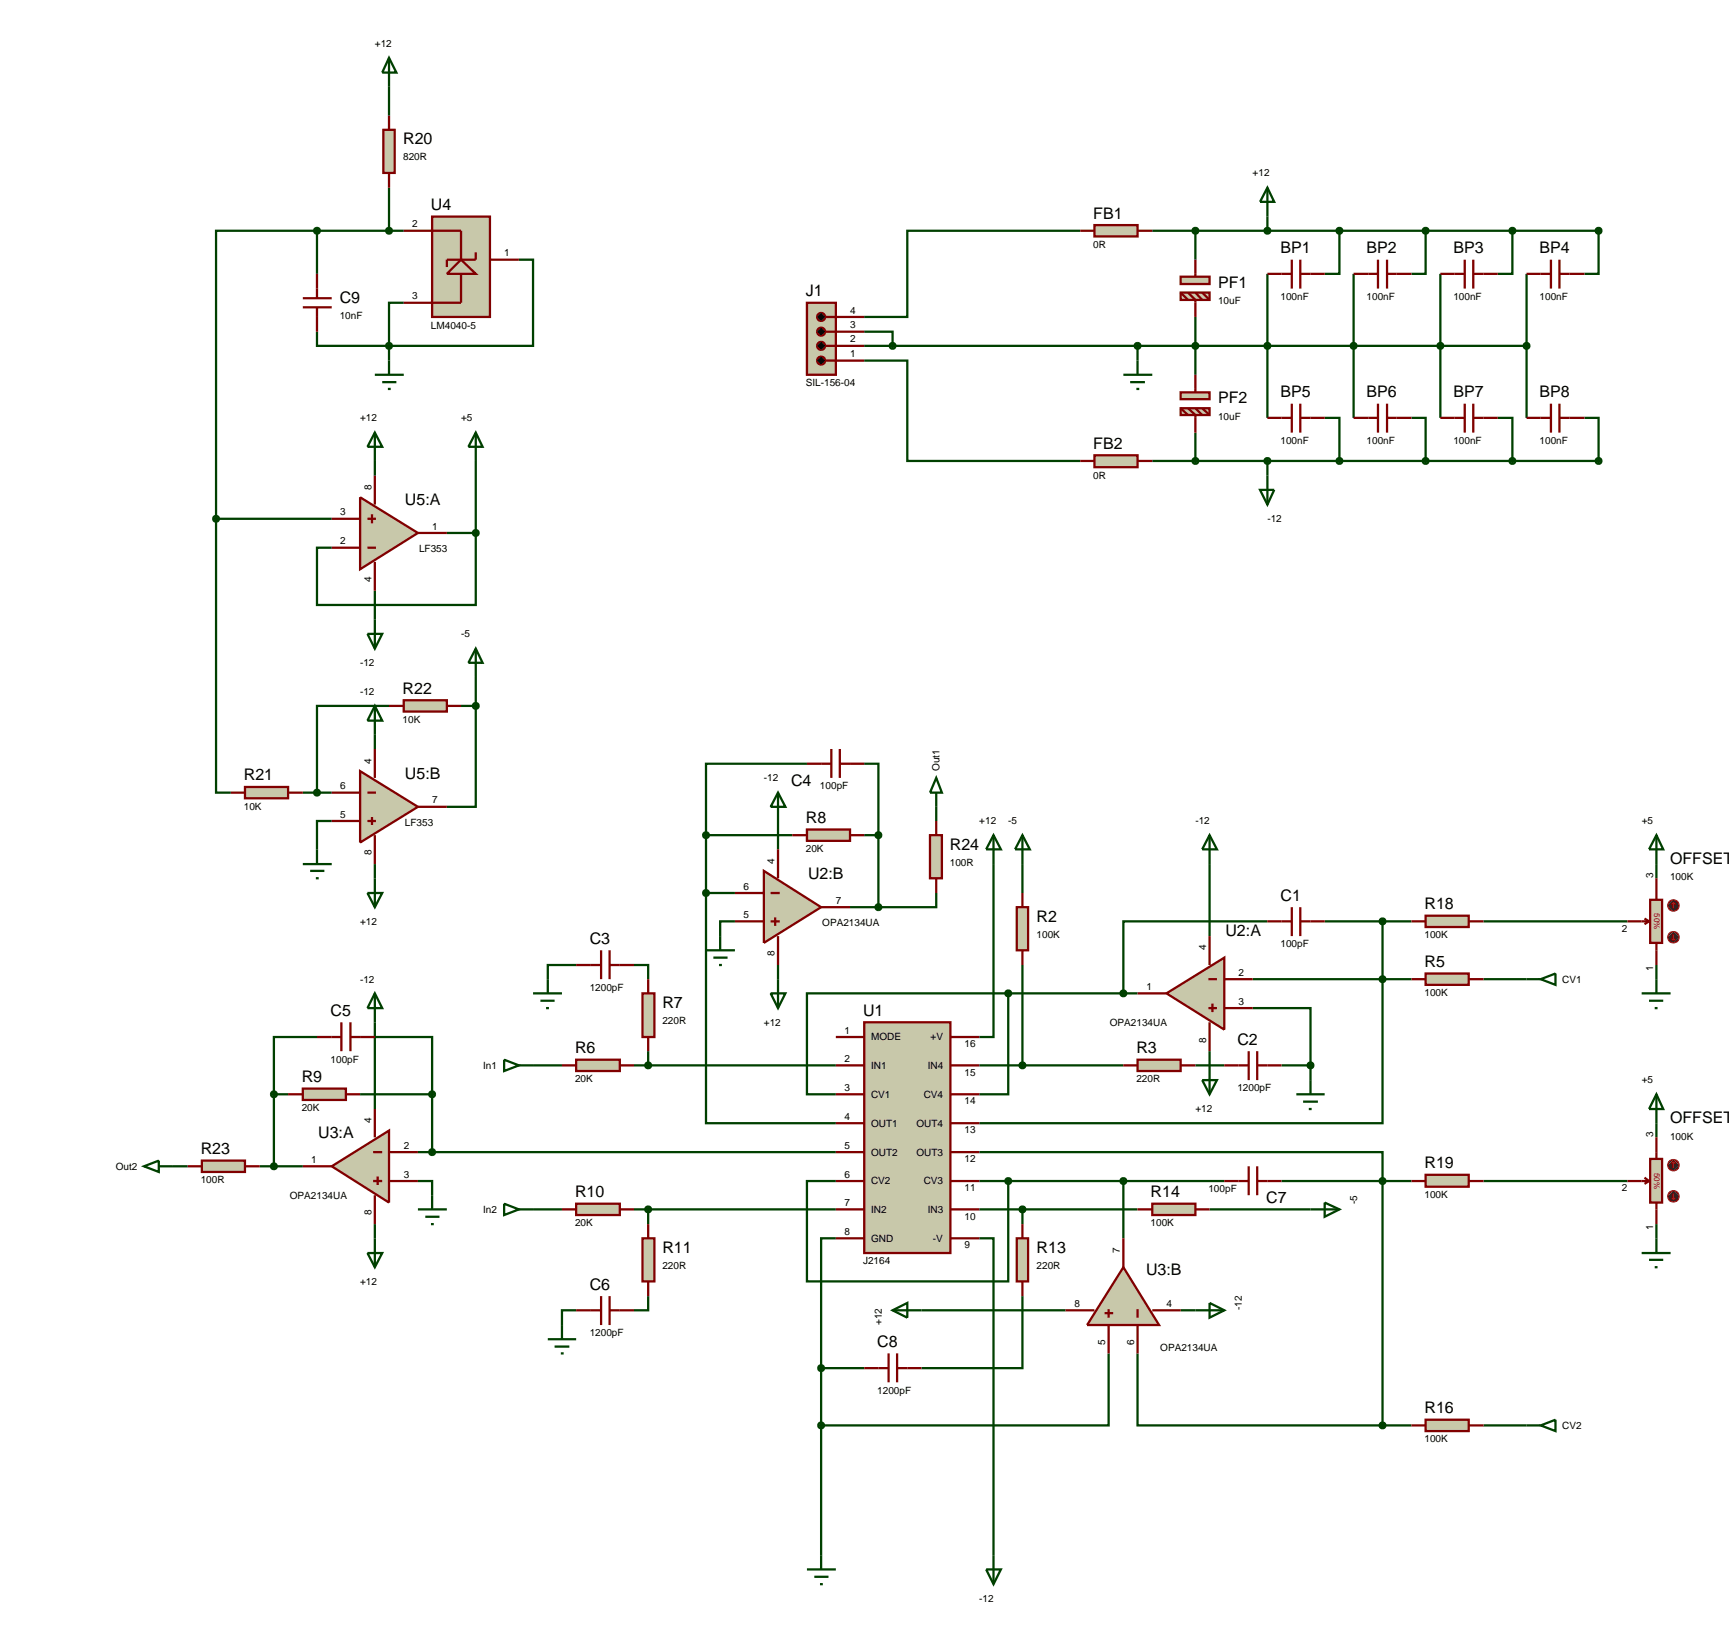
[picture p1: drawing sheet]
<svg xmlns="http://www.w3.org/2000/svg" width="305mm" height="290mm" viewBox="0 0 305 290" stroke-linecap="round" stroke-linejoin="round" font-family="sans-serif">
<g fill="none" stroke="#004000" stroke-width=".4">
<path d="M68.6 15.3v5.1M68.6 33.1v7.6M223.5 38.2v2.5M55.9 58.5v2.5h12.7M55.9 40.7h-17.8v50.8M55.9 40.7h15.3M55.9 40.7v7.6M71.2 53.4h-2.6v7.6M91.5 45.8h2.5v15.2h-25.4M152.4 58.5h5v2.5M190.5 40.7h-30.5v15.2h-7.6M203.2 40.7h78.7v7.6h-2.5"/>
<path d="M210.8 40.7v5.1M210.8 55.9v10.2M223.5 48.3v25.4M236.2 40.7v7.6h-2.6M238.7 48.3v25.4M251.4 40.7v7.6h-2.5M254 48.3v25.4M266.7 40.7v7.6h-2.6M269.2 48.3v25.4M68.6 61v2.6M152.4 63.6h7.6v17.7h30.5M152.4 61h116.8"/>
<path d="M200.6 61v2.6M210.8 76.3v5M233.6 73.7h2.6v7.6M248.9 73.7h2.5v7.6M264.1 73.7h2.6v7.6M279.4 73.7h2.5v7.6h-78.7M38.1 91.5v48.3h2.6M38.1 91.5h20.4M66.1 81.3v2.6M78.8 94h5.1M83.9 94v12.7h-28v-10.1h2.6M83.9 81.3v12.7"/>
<path d="M223.5 81.3v2.6M66.1 104.2v5.1M83.9 119.4v5.1M53.4 139.8h5.1M66.1 129.6v2.5M68.6 124.5h-12.7v15.3M81.3 124.5h2.6M83.9 124.5v17.8h-5.1M142.3 134.7h-17.8v12.6M152.4 134.7h2.5v12.6M58.5 144.8h-2.6v5M66.1 152.4v2.5"/>
<path d="M124.5 157.5v40.6h22.9M124.5 147.3h15.2M124.5 157.5h5.1M124.5 147.3v10.2M137.2 144.8v5M149.9 160h5M152.4 147.3h2.5M154.9 147.3v12.7M165.1 157.5v2.5h-10.2M165.1 142.3v2.5M175.2 152.4v30.5h-2.5M180.3 152.4v5.1"/>
<path d="M213.3 152.4v12.7M292.1 152.4v2.5M101.6 170.2h-5v2.5M111.8 170.2h2.5v2.5M129.6 162.5h-2.6v2.6M137.2 170.2v2.5M177.8 175.2h-35.5v17.8h5.1M177.8 175.2v17.8h-5.1M177.8 175.2h22.8M180.3 170.2v17.7M220.9 177.8h10.2v10.1M220.9 172.7h28"/>
<path d="M223.5 162.5h-25.4v12.7M233.6 162.5h15.3M243.8 162.5v35.6h-71.1M261.6 172.7h7.6M261.6 162.5h25.4M292.1 170.2v2.5M48.3 193h2.5M48.3 193v12.7M55.9 182.9h-7.6v10.1M63.5 193h12.7M66.1 182.9h10.1v10.1M66.1 180.3v15.3"/>
<path d="M76.2 193v10.2M94 187.9h5.1M111.8 187.9h35.6M114.3 185.4v2.5M172.7 187.9h25.4M210.8 187.9h5.1M213.3 185.4v2.5M226 187.9h5.1M231.1 187.9v2.6M292.1 198.1v2.5M30.5 205.7h2.6M45.8 205.7h7.6"/>
<path d="M66.1 215.9v2.5M73.7 208.3h2.5v2.5M73.7 203.2h73.7M94 213.3h5.1M111.8 213.3h35.6M114.3 213.3v2.6M147.4 218.4h-2.6v22.9M147.4 208.3h-5.1v17.7h35.5v-17.7M172.7 218.4h2.5v55.9M172.7 203.2h71.1v48.2M172.7 213.3h27.9M172.7 208.3h43.2"/>
<path d="M180.3 213.3v2.6M198.1 208.3v10.1M213.3 213.3h17.8M226 208.3h22.9M261.6 208.3h25.4M292.1 215.9v2.5M101.6 231.1h-2.5v2.6M114.3 228.6v2.5h-2.5M162.5 231.1h25.4M180.3 228.6v12.7h-17.8M195.5 238.7v12.7h-50.7M200.6 238.7v12.7h43.2"/>
<path d="M208.2 231.1h2.6M144.8 241.3v33M144.8 241.3h7.6M243.8 251.4h5.1M261.6 251.4h7.6"/>
</g>
<path d="M152.4 180.3h15.2v40.7h-15.2z" fill="#c8c8aa" stroke="#800000" stroke-width=".4"/>
<g fill="none" stroke="#800000" stroke-width=".4">
<path d="M147.4 182.9h5M147.4 187.9h5M147.4 193h5M147.4 198.1h5M167.6 182.9h5.1M167.6 187.9h5.1M167.6 193h5.1M167.6 198.1h5.1M147.4 203.2h5M147.4 208.3h5M147.4 213.3h5M147.4 218.4h5"/>
<path d="M167.6 203.2h5.1M167.6 208.3h5.1M167.6 213.3h5.1M167.6 218.4h5.1"/>
</g>
<path d="M175.2 147.3l1.3 2.5h-2.6zM175.2 147.3v5.1M142.3 276.8h5.1M143.6 278.1h2.5M144.6 279.4h.5M144.8 274.3v2.5M173.9 276.8h2.6l-1.3 2.6zM175.2 274.3v5.1" fill="none" stroke="#004000" stroke-width=".4"/>
<path d="M205.7 175.2l10.2-6.3v12.7z" fill="#c8c8aa" stroke="#800000" stroke-width=".4"/>
<path d="M227.8 160v5.1M229.3 160v5.1M200.6 175.2h5.1M213.1 172.7h1.5M213.1 177.8h1.5M213.3 165.1v5.1M213.8 177v1.5M215.9 172.7h5M215.9 177.8h5M223.5 162.5h4.3M229.3 162.5h4.3M213.3 180.3v5.1" fill="none" stroke="#800000" stroke-width=".4"/>
<path d="M228.6 193h5M229.8 194.3h2.6M230.8 195.6h.5M231.1 190.5v2.5" fill="none" stroke="#004000" stroke-width=".4"/>
<path d="M243.4 172.4l.4-.2-.5 .5zM243.8 172.2l.4 .2 .1 .3zM243.8 173.2l.5-.5-.1 .3zM243.3 172.7l.5 .5-.3-.1z" fill="#004000" stroke="#004000" stroke-width=".4"/>
<path d="M243.3 172.7l.5-.5 .5 .5-.5 .5z" fill="#004000"/>
<path d="M179.3 160h2v7.6h-2z" fill="#c8c8aa" stroke="#800000" stroke-width=".4"/>
<path d="M180.3 157.5v2.5M180.3 167.6v2.6" fill="none" stroke="#800000" stroke-width=".4"/>
<path d="M200.6 186.9h7.6v2h-7.6z" fill="#c8c8aa" stroke="#800000" stroke-width=".4"/>
<path d="M198.1 187.9h2.5M208.2 187.9h2.6M215.9 187.9h4.3M220.2 185.4v5.1M221.7 187.9h4.3M221.7 185.4v5.1" fill="none" stroke="#800000" stroke-width=".4"/>
<path d="M230.8 187.5l.3-.1-.5 .5zM231.1 187.4l.4 .2 .1 .3zM231.1 188.4l.5-.5-.2 .4zM230.6 187.9l.5 .5-.3-.1z" fill="#004000" stroke="#004000" stroke-width=".4"/>
<path d="M231.1 187.4l.5 .5-.5 .5-.5-.5z" fill="#004000"/>
<path d="M180 187.5l.3-.1-.5 .5zM180.3 187.4l.4 .2 .1 .3zM180.3 188.4l.5-.5-.2 .4zM179.8 187.9l.5 .5-.3-.1z" fill="#004000" stroke="#004000" stroke-width=".4"/>
<path d="M179.8 187.9l.5-.5 .5 .5-.5 .5z" fill="#004000"/>
<path d="M180.3 147.3l1.3 2.5h-2.6zM180.3 147.3v5.1" fill="none" stroke="#004000" stroke-width=".4"/>
<path d="M243.5 162.1l.3-.1-.5 .5zM243.8 162l.4 .2 .1 .3zM243.8 163l.5-.5-.2 .4zM243.3 162.5l.5 .5-.3-.1z" fill="#004000" stroke="#004000" stroke-width=".4"/>
<path d="M243.8 162l.5 .5-.5 .5-.5-.5z" fill="#004000"/>
<path d="M251.4 171.7h7.6v2h-7.6z" fill="#c8c8aa" stroke="#800000" stroke-width=".4"/>
<path d="M248.9 172.7h2.5M259 172.7h2.6" fill="none" stroke="#800000" stroke-width=".4"/>
<path d="M269.2 172.7h2.5M271.7 172.7l2.6-1v2z" fill="none" stroke="#004000" stroke-width=".4"/>
<path d="M101.6 186.9h7.7v2h-7.7z" fill="#c8c8aa" stroke="#800000" stroke-width=".4"/>
<path d="M99.1 187.9h2.5M109.3 187.9h2.5" fill="none" stroke="#800000" stroke-width=".4"/>
<path d="M113.3 175.2h2.1v7.7h-2.1z" fill="#c8c8aa" stroke="#800000" stroke-width=".4"/>
<path d="M101.6 170.2h4.4M106 167.6v5.1M107.5 167.6v5.1M107.5 170.2h4.3M114.3 172.7v2.5M114.3 182.9v2.5" fill="none" stroke="#800000" stroke-width=".4"/>
<path d="M94 175.2h5.1M95.3 176.5h2.5M96.3 177.8h.5M96.6 172.7v2.5M88.9 186.9l2.6 1-2.6 1zM91.5 187.9h2.5" fill="none" stroke="#004000" stroke-width=".4"/>
<path d="M134.7 153.6l10.1 6.4-10.1 6.3z" fill="#c8c8aa" stroke="#800000" stroke-width=".4"/>
<path d="M129.6 157.5h5.1M135.9 157.5h1.6M137.2 149.8v5.1M144.8 160h5.1M129.6 162.5h5.1M135.9 162.5h1.6M136.7 161.8v1.5M137.2 165.1v5.1" fill="none" stroke="#800000" stroke-width=".4"/>
<path d="M124.5 167.6h5.1M125.8 168.9h2.5M126.8 170.2h.5M127 165.1v2.5" fill="none" stroke="#004000" stroke-width=".4"/>
<path d="M142.3 146.3h7.6v2h-7.6z" fill="#c8c8aa" stroke="#800000" stroke-width=".4"/>
<path d="M142.3 134.7h4.3M146.6 132.1v5.1M148.1 132.1v5.1M148.1 134.7h4.3M139.7 147.3h2.6M149.9 147.3h2.5" fill="none" stroke="#800000" stroke-width=".4"/>
<path d="M154.5 147l.4-.2-.5 .5zM154.9 146.8l.3 .1 .2 .4zM155.4 147.3l-.1 .3-.4 .2zM154.4 147.3l.5 .5-.3-.1z" fill="#004000" stroke="#004000" stroke-width=".4"/>
<path d="M154.4 147.3l.5-.5 .5 .5-.5 .5z" fill="#004000"/>
<path d="M137.2 139.8l1.3 2.5h-2.6zM137.2 139.8v5M135.9 175.2h2.6l-1.3 2.6zM137.2 172.7v5.1" fill="none" stroke="#004000" stroke-width=".4"/>
<path d="M124.1 157.2l.4-.2-.5 .5zM124.5 157l.3 .1 .2 .4zM125 157.5l-.1 .3-.4 .2zM124 157.5l.5 .5-.4-.2z" fill="#004000" stroke="#004000" stroke-width=".4"/>
<path d="M124 157.5l.5-.5 .5 .5-.5 .5z" fill="#004000"/>
<path d="M124.2 146.9l.3-.1-.5 .5zM124.5 146.8l.3 .1 .2 .4zM124.5 147.8l.5-.5-.2 .4zM124 147.3l.5 .5-.4-.2z" fill="#004000" stroke="#004000" stroke-width=".4"/>
<path d="M124 147.3l.5-.5 .5 .5-.5 .5z" fill="#004000"/>
<path d="M165.1 137.2l1 2.6h-2.1zM165.1 139.8v2.5M213.3 147.3l1.3 2.5h-2.6zM213.3 147.3v5.1M212 190.5h2.6l-1.3 2.5zM213.3 187.9v5.1" fill="none" stroke="#004000" stroke-width=".4"/>
<path d="M114 187.5l.3-.1-.5 .5zM114.3 187.4l.4 .2 .1 .3zM114.8 187.9l-.2 .4-.3 .1zM113.8 187.9l.5 .5-.3-.1z" fill="#004000" stroke="#004000" stroke-width=".4"/>
<path d="M114.3 187.4l.5 .5-.5 .5-.5-.5z" fill="#004000"/>
<path d="M58.5 205.7l10.1-6.3v12.7z" fill="#c8c8aa" stroke="#800000" stroke-width=".4"/>
<path d="M66.1 195.6v5M53.4 205.7h5.1M65.8 203.2h1.6M65.8 208.3h1.6M66.1 210.8v5.1M66.6 207.5v1.5M68.6 203.2h5.1M68.6 208.3h5.1" fill="none" stroke="#800000" stroke-width=".4"/>
<path d="M73.7 213.3h5.1M75 214.6h2.5M76 215.9h.5M76.2 210.8v2.5" fill="none" stroke="#004000" stroke-width=".4"/>
<path d="M53.4 192h7.6v2h-7.6z" fill="#c8c8aa" stroke="#800000" stroke-width=".4"/>
<path d="M50.8 193h2.6M61 193h2.5" fill="none" stroke="#800000" stroke-width=".4"/>
<path d="M75.9 202.8l.3-.1-.5 .5zM76.2 202.7l.4 .2 .1 .3zM76.2 203.7l.5-.5-.2 .4zM75.7 203.2l.5 .5-.3-.1z" fill="#004000" stroke="#004000" stroke-width=".4"/>
<path d="M76.2 202.7l.5 .5-.5 .5-.5-.5z" fill="#004000"/>
<path d="M55.9 182.9h4.3M60.2 180.3v5.1M61.8 180.3v5.1M61.8 182.9h4.3" fill="none" stroke="#800000" stroke-width=".4"/>
<path d="M75.8 192.7l.4-.2-.5 .5zM76.2 192.5l.4 .2 .1 .3zM76.7 193l-.1 .3-.4 .2zM75.7 193l.5 .5-.4-.2z" fill="#004000" stroke="#004000" stroke-width=".4"/>
<path d="M75.7 193l.5-.5 .5 .5-.5 .5z" fill="#004000"/>
<path d="M47.9 192.7l.4-.2-.5 .5zM48.3 192.5l.3 .1 .2 .4zM48.8 193l-.2 .4-.3 .1zM47.8 193l.5 .5-.4-.2z" fill="#004000" stroke="#004000" stroke-width=".4"/>
<path d="M47.8 193l.5-.5 .5 .5-.5 .5z" fill="#004000"/>
<path d="M66.1 175.2l1.3 2.6h-2.6zM66.1 175.2v5.1M25.4 205.7l2.6-1v2zM28 205.7h2.5M66.1 218.4v5.1M64.8 221h2.6l-1.3 2.5z" fill="none" stroke="#004000" stroke-width=".4"/>
<path d="M101.6 212.3h7.7v2h-7.7z" fill="#c8c8aa" stroke="#800000" stroke-width=".4"/>
<path d="M99.1 213.3h2.5M109.3 213.3h2.5" fill="none" stroke="#800000" stroke-width=".4"/>
<path d="M113.3 218.4h2.1v7.6h-2.1z" fill="#c8c8aa" stroke="#800000" stroke-width=".4"/>
<path d="M114.3 215.9v2.5M114.3 226v2.6" fill="none" stroke="#800000" stroke-width=".4"/>
<path d="M114 212.9l.3-.1-.5 .5zM114.3 212.8l.4 .2 .1 .3zM114.8 213.3l-.2 .4-.3 .1zM113.8 213.3l.5 .5-.3-.1z" fill="#004000" stroke="#004000" stroke-width=".4"/>
<path d="M114.3 212.8l.5 .5-.5 .5-.5-.5z" fill="#004000"/>
<path d="M101.6 231.1h4.4M106 228.6v5.1M107.5 228.6v5.1M107.5 231.1h4.3" fill="none" stroke="#800000" stroke-width=".4"/>
<path d="M88.9 212.3l2.6 1-2.6 1zM91.5 213.3h2.5M96.6 236.2h5M97.8 237.5h2.6M98.9 238.7h.5M99.1 233.7v2.5" fill="none" stroke="#004000" stroke-width=".4"/>
<path d="M198.1 223.5l6.3 10.2h-12.7z" fill="#c8c8aa" stroke="#800000" stroke-width=".4"/>
<path d="M198.1 218.4v5.1M215.9 208.3h4.3M220.2 205.7v5.1M221.7 205.7v5.1M221.7 208.3h4.3M187.9 231.1h5.1M194.8 231.6h1.5M195.5 230.9v1.5M195.5 233.7v5M200.6 230.9v1.5M200.6 233.7v5M203.2 231.1h5" fill="none" stroke="#800000" stroke-width=".4"/>
<path d="M243.4 208l.4-.2-.5 .5zM243.8 207.8l.4 .2 .1 .3zM244.3 208.3l-.1 .3-.4 .2zM243.3 208.3l.5 .5-.4-.2z" fill="#004000" stroke="#004000" stroke-width=".4"/>
<path d="M243.3 208.3l.5-.5 .5 .5-.5 .5z" fill="#004000"/>
<path d="M144.5 251l.3-.1-.5 .5zM144.8 250.9l.4 .2 .1 .3zM145.3 251.4l-.2 .4-.3 .1zM144.3 251.4l.5 .5-.3-.1z" fill="#004000" stroke="#004000" stroke-width=".4"/>
<path d="M144.3 251.4l.5-.5 .5 .5-.5 .5z" fill="#004000"/>
<path d="M157.4 231.1l2.6-1.3v2.6zM157.4 231.1h5.1M210.8 231.1h5.1M213.3 229.8l2.6 1.3-2.6 1.3z" fill="none" stroke="#004000" stroke-width=".4"/>
<path d="M156.7 238.7v5.1M158.2 238.7v5.1M152.4 241.3h4.3M158.2 241.3h4.3" fill="none" stroke="#800000" stroke-width=".4"/>
<path d="M144.4 241l.4-.2-.5 .5zM144.8 240.8l.4 .2 .1 .3zM145.3 241.3l-.2 .4-.3 .1zM144.3 241.3l.5 .5-.3-.1z" fill="#004000" stroke="#004000" stroke-width=".4"/>
<path d="M144.3 241.3l.5-.5 .5 .5-.5 .5z" fill="#004000"/>
<path d="M179.3 218.4h2v7.6h-2z" fill="#c8c8aa" stroke="#800000" stroke-width=".4"/>
<path d="M180.3 215.9v2.5M180.3 226v2.6" fill="none" stroke="#800000" stroke-width=".4"/>
<path d="M203.2 212.3h7.6v2h-7.6z" fill="#c8c8aa" stroke="#800000" stroke-width=".4"/>
<path d="M200.6 213.3h2.6M210.8 213.3h2.5" fill="none" stroke="#800000" stroke-width=".4"/>
<path d="M180 212.9l.3-.1-.5 .5zM180.3 212.8l.4 .2 .1 .3zM180.3 213.8l.5-.5-.1 .3zM179.8 213.3l.5 .5-.3-.1z" fill="#004000" stroke="#004000" stroke-width=".4"/>
<path d="M179.8 213.3l.5-.5 .5 .5-.5 .5z" fill="#004000"/>
<path d="M231.1 213.3h5.1M233.6 212.1l2.6 1.2-2.6 1.3z" fill="none" stroke="#004000" stroke-width=".4"/>
<path d="M251.4 250.4h7.6v2h-7.6z" fill="#c8c8aa" stroke="#800000" stroke-width=".4"/>
<path d="M248.9 251.4h2.5M259 251.4h2.6" fill="none" stroke="#800000" stroke-width=".4"/>
<path d="M243.5 251l.3-.1-.5 .5zM243.8 250.9l.4 .2 .1 .3zM243.8 251.9l.5-.5-.2 .4zM243.3 251.4l.5 .5-.3-.1z" fill="#004000" stroke="#004000" stroke-width=".4"/>
<path d="M243.8 250.9l.5 .5-.5 .5-.5-.5z" fill="#004000"/>
<path d="M269.2 251.4h2.5M271.7 251.4l2.6-1v2z" fill="none" stroke="#004000" stroke-width=".4"/>
<path d="M291 158.7h2.1v7.6h-2.1z" fill="#c8c8aa" stroke="#800000" stroke-width=".4"/>
<path d="M292.1 154.9v3.8M287 162.5h3.8M290 162l.8 .5M290.8 162.5l-.8 .5M292.1 166.3v3.9" fill="none" stroke="#800000" stroke-width=".4"/>
<path d="M294.4 159l.7-.3-1 1zM295.1 158.7a.94 .94 0 0 1 1 1zM295.1 160.7l1-1a.94 .94 0 0 1-1 1zM294.1 159.7l1 1a.94 .94 0 0 1-1-1z" fill="#400000" stroke="#f00" stroke-width=".2"/>
<path d="M294.1 159.7l1-1 1 1-1 1z" fill="#400000"/>
<path d="M295.1 159.2l.3 .3M295.1 159.2l-.3 .3M295.1 159.2v1" fill="none" stroke="#f00" stroke-width=".2"/>
<path d="M294.4 164.6l.7-.3-1 1zM295.1 164.3a.94 .94 0 0 1 1 1zM295.1 166.3l1-1a.94 .94 0 0 1-1 1zM294.1 165.3l1 1a.94 .94 0 0 1-1-1z" fill="#400000" stroke="#f00" stroke-width=".2"/>
<path d="M294.1 165.3l1-1 1 1-1 1z" fill="#400000"/>
<path d="M294.8 165.6l.3 .2M295.1 164.8v1M295.4 165.6l-.3 .2" fill="none" stroke="#f00" stroke-width=".2"/>
<path d="M251.4 161.5h7.6v2h-7.6z" fill="#c8c8aa" stroke="#800000" stroke-width=".4"/>
<path d="M248.9 162.5h2.5M259 162.5h2.6" fill="none" stroke="#800000" stroke-width=".4"/>
<path d="M292.1 147.3l1.2 2.5h-2.5zM292.1 147.3v5.1M289.5 175.2h5.1M290.8 176.5h2.5M291.8 177.8h.5M292.1 172.7v2.5" fill="none" stroke="#004000" stroke-width=".4"/>
<path d="M251.4 207.2h7.6v2.1h-7.6z" fill="#c8c8aa" stroke="#800000" stroke-width=".4"/>
<path d="M248.9 208.3h2.5M259 208.3h2.6" fill="none" stroke="#800000" stroke-width=".4"/>
<path d="M291 204.4h2.1v7.7h-2.1z" fill="#c8c8aa" stroke="#800000" stroke-width=".4"/>
<path d="M287 208.3h3.8M290 207.7l.8 .6M290.8 208.3l-.8 .5M292.1 200.6v3.8M292.1 212.1v3.8" fill="none" stroke="#800000" stroke-width=".4"/>
<path d="M294.4 204.8l.7-.3-1 1zM295.1 204.5a.94 .94 0 0 1 1 1zM296.1 205.5a.94 .94 0 0 1-1 1zM294.1 205.5l1 1a.94 .94 0 0 1-1-1z" fill="#400000" stroke="#f00" stroke-width=".2"/>
<path d="M294.1 205.5l1-1 1 1-1 1z" fill="#400000"/>
<path d="M295.1 204.9l.3 .3M295.1 204.9l-.3 .3M295.1 204.9v1.1" fill="none" stroke="#f00" stroke-width=".2"/>
<path d="M294.4 210.3l.7-.3-1 1zM295.1 210a.94 .94 0 0 1 1 1zM295.1 212l1-1a.94 .94 0 0 1-1 1zM294.1 211l1 1a.94 .94 0 0 1-1-1z" fill="#400000" stroke="#f00" stroke-width=".2"/>
<path d="M294.1 211l1-1 1 1-1 1z" fill="#400000"/>
<path d="M294.8 211.3l.3 .3M295.1 210.5v1.1M295.4 211.3l-.3 .3" fill="none" stroke="#f00" stroke-width=".2"/>
<g fill="none" stroke="#004000" stroke-width=".4">
<path d="M223.5 33.1l1.2 2.5h-2.5zM223.5 33.1v5.1M198.1 66.1h5.1M199.3 67.4h2.6M200.4 68.6h.5M200.6 63.6v2.5M222.2 86.4h2.5l-1.2 2.6zM223.5 83.9v5.1M292.1 193l1.2 2.6h-2.5zM292.1 193v5.1M292.1 218.4v2.6M289.5 221h5.1"/>
<path d="M290.8 222.2h2.5M291.8 223.5h.5"/>
</g>
<path d="M193 39.7h7.6v2h-7.6z" fill="#c8c8aa" stroke="#800000" stroke-width=".4"/>
<path d="M190.5 40.7h2.5M200.6 40.7h2.6" fill="none" stroke="#800000" stroke-width=".4"/>
<path d="M193 80.3h7.6v2.1h-7.6z" fill="#c8c8aa" stroke="#800000" stroke-width=".4"/>
<path d="M190.5 81.3h2.5M200.6 81.3h2.6" fill="none" stroke="#800000" stroke-width=".4"/>
<path d="M142.3 53.4h5.1v12.7h-5.1z" fill="#c8c8aa" stroke="#800000" stroke-width=".4"/>
<path d="M145.6 58.5h6.8M145.6 55.9h6.8M145.6 63.6h6.8M145.6 61h6.8" fill="none" stroke="#800000" stroke-width=".4"/>
<g fill="#000" stroke="#800000" stroke-width=".4">
<path d="M144.3 58l.5-.2-.7 .7zM144.8 57.8a.68 .68 0 0 1 .7 .7zM145.5 58.5a.68 .68 0 0 1-.7 .7zM144.1 58.5l.7 .7a.68 .68 0 0 1-.7-.7z"/>
<path d="M144.3 55.4l.5-.2-.7 .7zM144.8 55.2a.68 .68 0 0 1 .7 .7zM145.5 55.9a.68 .68 0 0 1-.7 .7zM144.1 55.9l.7 .7a.68 .68 0 0 1-.7-.7z"/>
<path d="M144.3 60.5l.5-.2-.7 .7zM144.8 60.3a.68 .68 0 0 1 .7 .7zM145.5 61a.68 .68 0 0 1-.7 .7zM144.1 61l.7 .7a.68 .68 0 0 1-.7-.7z"/>
<path d="M144.3 63.1l.5-.2-.7 .7zM144.8 62.9a.68 .68 0 0 1 .7 .7zM145.5 63.6a.68 .68 0 0 1-.7 .7zM144.1 63.6l.7 .7a.68 .68 0 0 1-.7-.7z"/>
</g>
<path d="M144.1 58.5l.7-.7 .7 .7-.7 .7zM144.1 55.9l.7-.7 .7 .7-.7 .7zM144.1 61l.7-.7 .7 .7-.7 .7zM144.1 63.6l.7-.7 .7 .7-.7 .7z" fill="#000"/>
<path d="M157.1 60.6l.3-.1-.5 .5zM157.4 60.5l.3 .1 .2 .4zM157.4 61.5l.5-.5-.2 .4zM156.9 61l.5 .5-.3-.1z" fill="#004000" stroke="#004000" stroke-width=".4"/>
<path d="M157.4 60.5l.5 .5-.5 .5-.5-.5z" fill="#004000"/>
<g fill="#c8c8aa" stroke="#800000" stroke-width=".4">
<path d="M208.2 48.8h5.1v1.3h-5.1z"/>
<path d="M208.2 51.6h5.1v1.3h-5.1z"/>
</g>
<path d="M208.2 51.6l1.3 1.3M209.5 51.6l1.3 1.3v3M210.8 45.8v3M210.8 51.6l1.2 1.3M212 51.6l1.3 1.3" fill="none" stroke="#800000" stroke-width=".4"/>
<path d="M210.5 40.3l.3-.1-.5 .5zM210.8 40.2l.3 .1 .2 .4zM210.8 41.2l.5-.5-.2 .4zM210.3 40.7l.5 .5-.3-.1z" fill="#004000" stroke="#004000" stroke-width=".4"/>
<path d="M210.8 40.2l.5 .5-.5 .5-.5-.5z" fill="#004000"/>
<path d="M210.4 60.7l.4-.2-.5 .5zM210.8 60.5l.3 .1 .2 .4zM210.8 61.5l.5-.5-.2 .4zM210.3 61l.5 .5-.3-.1z" fill="#004000" stroke="#004000" stroke-width=".4"/>
<path d="M210.3 61l.5-.5 .5 .5-.5 .5z" fill="#004000"/>
<g fill="#c8c8aa" stroke="#800000" stroke-width=".4">
<path d="M208.2 69.2h5.1v1.2h-5.1z"/>
<path d="M208.2 72h5.1v1.2h-5.1z"/>
</g>
<path d="M208.2 72l1.3 1.2M209.5 72l1.3 1.2v3.1M210.8 66.1v3.1M210.8 72l1.2 1.2M212 72l1.3 1.2" fill="none" stroke="#800000" stroke-width=".4"/>
<path d="M210.5 80.9l.3-.1-.5 .5zM210.8 80.8l.3 .1 .2 .4zM211.3 81.3l-.1 .3-.4 .2zM210.3 81.3l.5 .5-.4-.2z" fill="#004000" stroke="#004000" stroke-width=".4"/>
<path d="M210.3 81.3l.5-.5 .5 .5-.5 .5z" fill="#004000"/>
<g fill="none" stroke="#800000" stroke-width=".4">
<path d="M223.5 48.3h4.3M227.8 45.8v5.1M229.3 45.8v5.1M229.3 48.3h4.3M238.7 48.3h4.3M243 45.8v5.1M244.6 48.3h4.3M244.6 45.8v5.1M254 48.3h4.3M258.3 45.8v5.1M259.8 48.3h4.3M259.8 45.8v5.1"/>
<path d="M269.2 48.3h4.3M273.5 45.8v5.1M275 48.3h4.4M275 45.8v5.1M223.5 73.7h4.3M227.8 71.2v5.1M229.3 71.2v5.1M229.3 73.7h4.3M238.7 73.7h4.3M243 71.2v5.1M244.6 71.2v5.1M244.6 73.7h4.3"/>
<path d="M254 73.7h4.3M258.3 71.2v5.1M259.8 71.2v5.1M259.8 73.7h4.3M269.2 73.7h4.3M273.5 71.2v5.1M275 71.2v5.1M275 73.7h4.4"/>
</g>
<path d="M268.8 60.7l.4-.2-.5 .5zM269.2 60.5l.3 .1 .2 .4zM269.2 61.5l.5-.5-.2 .4zM268.7 61l.5 .5-.3-.1z" fill="#004000" stroke="#004000" stroke-width=".4"/>
<path d="M268.7 61l.5-.5 .5 .5-.5 .5z" fill="#004000"/>
<path d="M253.7 60.6l.3-.1-.5 .5zM254 60.5l.3 .1 .2 .4zM254.5 61l-.1 .3-.4 .2zM253.5 61l.5 .5-.4-.2z" fill="#004000" stroke="#004000" stroke-width=".4"/>
<path d="M254 60.5l.5 .5-.5 .5-.5-.5z" fill="#004000"/>
<path d="M238.4 60.6l.3-.1-.5 .5zM238.7 60.5l.3 .1 .2 .4zM239.2 61l-.1 .3-.4 .2zM238.2 61l.5 .5-.4-.2z" fill="#004000" stroke="#004000" stroke-width=".4"/>
<path d="M238.2 61l.5-.5 .5 .5-.5 .5z" fill="#004000"/>
<path d="M223.1 60.7l.4-.2-.5 .5zM223.5 60.5l.3 .1 .2 .4zM223.5 61.5l.5-.5-.2 .4zM223 61l.5 .5-.3-.1z" fill="#004000" stroke="#004000" stroke-width=".4"/>
<path d="M223 61l.5-.5 .5 .5-.5 .5z" fill="#004000"/>
<path d="M223.2 40.3l.3-.1-.5 .5zM223.5 40.2l.3 .1 .2 .4zM223.5 41.2l.5-.5-.2 .4zM223 40.7l.5 .5-.4-.2z" fill="#004000" stroke="#004000" stroke-width=".4"/>
<path d="M223.5 40.2l.5 .5-.5 .5-.5-.5z" fill="#004000"/>
<path d="M235.9 40.3l.3-.1-.5 .5zM236.2 40.2l.3 .1 .2 .4zM236.2 41.2l.5-.5-.2 .4zM235.7 40.7l.5 .5-.4-.2z" fill="#004000" stroke="#004000" stroke-width=".4"/>
<path d="M236.2 40.2l.5 .5-.5 .5-.5-.5z" fill="#004000"/>
<path d="M251.1 40.3l.3-.1-.5 .5zM251.4 40.2l.4 .2 .1 .3zM251.9 40.7l-.1 .3-.4 .2zM250.9 40.7l.5 .5-.4-.2z" fill="#004000" stroke="#004000" stroke-width=".4"/>
<path d="M251.4 40.2l.5 .5-.5 .5-.5-.5z" fill="#004000"/>
<path d="M266.4 40.3l.3-.1-.5 .5zM266.7 40.2l.4 .2 .1 .3zM267.2 40.7l-.1 .3-.4 .2zM266.2 40.7l.5 .5-.4-.2z" fill="#004000" stroke="#004000" stroke-width=".4"/>
<path d="M266.7 40.2l.5 .5-.5 .5-.5-.5z" fill="#004000"/>
<path d="M281.6 40.3l.3-.1-.5 .5zM281.9 40.2l.4 .2 .1 .3zM282.4 40.7l-.2 .4-.3 .1zM281.4 40.7l.5 .5-.3-.1z" fill="#004000" stroke="#004000" stroke-width=".4"/>
<path d="M281.9 40.2l.5 .5-.5 .5-.5-.5z" fill="#004000"/>
<path d="M251.1 80.9l.3-.1-.5 .5zM251.4 80.8l.4 .2 .1 .3zM251.9 81.3l-.1 .3-.4 .2zM250.9 81.3l.5 .5-.4-.2z" fill="#004000" stroke="#004000" stroke-width=".4"/>
<path d="M251.4 80.8l.5 .5-.5 .5-.5-.5z" fill="#004000"/>
<path d="M266.4 80.9l.3-.1-.5 .5zM266.7 80.8l.4 .2 .1 .3zM267.2 81.3l-.1 .3-.4 .2zM266.2 81.3l.5 .5-.4-.2z" fill="#004000" stroke="#004000" stroke-width=".4"/>
<path d="M266.7 80.8l.5 .5-.5 .5-.5-.5z" fill="#004000"/>
<path d="M281.5 81l.4-.2-.5 .5zM281.9 80.8l.3 .1 .2 .4zM282.4 81.3l-.1 .3-.4 .2zM281.4 81.3l.5 .5-.4-.2z" fill="#004000" stroke="#004000" stroke-width=".4"/>
<path d="M281.4 81.3l.5-.5 .5 .5-.5 .5z" fill="#004000"/>
<path d="M223.1 81l.4-.2-.5 .5zM223.5 80.8l.3 .1 .2 .4zM224 81.3l-.1 .3-.4 .2zM223 81.3l.5 .5-.4-.2z" fill="#004000" stroke="#004000" stroke-width=".4"/>
<path d="M223 81.3l.5-.5 .5 .5-.5 .5z" fill="#004000"/>
<path d="M235.9 80.9l.3-.1-.5 .5zM236.2 80.8l.3 .1 .2 .4zM236.7 81.3l-.1 .3-.4 .2zM235.7 81.3l.5 .5-.4-.2z" fill="#004000" stroke="#004000" stroke-width=".4"/>
<path d="M236.2 80.8l.5 .5-.5 .5-.5-.5z" fill="#004000"/>
<path d="M200.2 60.7l.4-.2-.5 .5zM200.6 60.5l.3 .1 .2 .4zM200.6 61.5l.5-.5-.1 .3zM200.1 61l.5 .5-.3-.1z" fill="#004000" stroke="#004000" stroke-width=".4"/>
<path d="M200.6 60.5l.5 .5-.5 .5-.5-.5z" fill="#004000"/>
<g fill="#c8c8aa" stroke="#800000" stroke-width=".4">
<path d="M76.2 38.2h10.2v17.7h-10.2z"/>
<path d="M78.8 48.3l2.5-2.5 2.6 2.5z"/>
</g>
<path d="M71.2 40.7h10.1v5.1M81.3 48.3v5.1h-10.1M83.9 44.5v1.3h-5.1v1.3M86.4 45.8h5.1" fill="none" stroke="#800000" stroke-width=".4"/>
<path d="M66.1 66.1h5.1M67.4 67.4h2.5M68.4 68.6h.5M68.6 63.6v2.5" fill="none" stroke="#004000" stroke-width=".4"/>
<path d="M68.2 60.7l.4-.2-.5 .5zM68.6 60.5l.3 .1 .2 .4zM69.1 61l-.2 .4-.3 .1zM68.1 61l.5 .5-.3-.1z" fill="#004000" stroke="#004000" stroke-width=".4"/>
<path d="M68.1 61l.5-.5 .5 .5-.5 .5z" fill="#004000"/>
<path d="M67.6 22.9h2v7.6h-2z" fill="#c8c8aa" stroke="#800000" stroke-width=".4"/>
<path d="M68.6 20.4v2.5M68.6 30.5v2.6M53.4 54.2h5.1M53.4 52.6h5.1M55.9 48.3v4.3M55.9 54.2v4.3" fill="none" stroke="#800000" stroke-width=".4"/>
<path d="M68.6 10.2l1.3 2.6h-2.5zM68.6 10.2v5.1" fill="none" stroke="#004000" stroke-width=".4"/>
<path d="M68.2 40.4l.4-.2-.5 .5zM68.6 40.2l.4 .2 .1 .3zM69.1 40.7l-.2 .4-.3 .1zM68.1 40.7l.5 .5-.3-.1z" fill="#004000" stroke="#004000" stroke-width=".4"/>
<path d="M68.1 40.7l.5-.5 .5 .5-.5 .5z" fill="#004000"/>
<path d="M83.9 76.3l1.2 2.5h-2.5zM83.9 76.3v5" fill="none" stroke="#004000" stroke-width=".4"/>
<path d="M43.2 138.8h7.6v2h-7.6z" fill="#c8c8aa" stroke="#800000" stroke-width=".4"/>
<path d="M40.7 139.8h2.5M50.8 139.8h2.6" fill="none" stroke="#800000" stroke-width=".4"/>
<path d="M71.2 123.5h7.6v2h-7.6z" fill="#c8c8aa" stroke="#800000" stroke-width=".4"/>
<path d="M68.6 124.5h2.6M78.8 124.5h2.5" fill="none" stroke="#800000" stroke-width=".4"/>
<path d="M53.4 152.4h5.1M54.7 153.6h2.5M55.7 154.9h.5M55.9 149.8v2.6" fill="none" stroke="#004000" stroke-width=".4"/>
<path d="M55.5 40.4l.4-.2-.5 .5zM55.9 40.2l.4 .2 .1 .3zM56.4 40.7l-.2 .4-.3 .1zM55.4 40.7l.5 .5-.3-.1z" fill="#004000" stroke="#004000" stroke-width=".4"/>
<path d="M55.4 40.7l.5-.5 .5 .5-.5 .5z" fill="#004000"/>
<path d="M66.1 76.3l1.3 2.5h-2.6zM66.1 76.3v5M64.8 111.8h2.6l-1.3 2.6zM66.1 109.3v5.1M83.9 114.4l1.2 2.5h-2.5zM83.9 114.4v5M66.1 124.5l1.3 2.6h-2.6zM66.1 124.5v5.1M64.8 157.5h2.6l-1.3 2.5zM66.1 154.9v5.1" fill="none" stroke="#004000" stroke-width=".4"/>
<path d="M63.5 87.7l10.2 6.3-10.2 6.4z" fill="#c8c8aa" stroke="#800000" stroke-width=".4"/>
<path d="M58.5 96.6h5M58.5 91.5h5M64.8 96.6h1.5M64.8 91.5h1.5M65.6 90.7v1.6M66.1 83.9v5.1M66.1 99.1v5.1M73.7 94h5.1" fill="none" stroke="#800000" stroke-width=".4"/>
<path d="M83.5 93.7l.4-.2-.5 .5zM83.9 93.5l.4 .2 .1 .3zM84.4 94l-.1 .3-.4 .2zM83.4 94l.5 .5-.3-.1z" fill="#004000" stroke="#004000" stroke-width=".4"/>
<path d="M83.4 94l.5-.5 .5 .5-.5 .5z" fill="#004000"/>
<path d="M37.8 91.1l.3-.1-.5 .5zM38.1 91l.4 .2 .1 .3zM38.6 91.5l-.1 .3-.4 .2zM37.6 91.5l.5 .5-.4-.2z" fill="#004000" stroke="#004000" stroke-width=".4"/>
<path d="M38.1 91l.5 .5-.5 .5-.5-.5z" fill="#004000"/>
<path d="M63.5 136l10.2 6.3-10.2 6.3z" fill="#c8c8aa" stroke="#800000" stroke-width=".4"/>
<path d="M58.5 139.8h5M64.8 139.8h1.5M66.1 132.1v5.1M58.5 144.8h5M64.8 144.8h1.5M65.6 144.1v1.4M66.1 147.3v5.1M73.7 142.3h5.1" fill="none" stroke="#800000" stroke-width=".4"/>
<path d="M55.5 139.5l.4-.2-.5 .5zM55.9 139.3l.4 .2 .1 .3zM55.9 140.3l.5-.5-.1 .3zM55.4 139.8l.5 .5-.3-.1z" fill="#004000" stroke="#004000" stroke-width=".4"/>
<path d="M55.4 139.8l.5-.5 .5 .5-.5 .5z" fill="#004000"/>
<path d="M83.5 124.2l.4-.2-.5 .5zM83.9 124l.4 .2 .1 .3zM83.9 125l.5-.5-.1 .3zM83.4 124.5l.5 .5-.3-.1z" fill="#004000" stroke="#004000" stroke-width=".4"/>
<path d="M83.4 124.5l.5-.5 .5 .5-.5 .5z" fill="#004000"/>
<path d="M35.6 204.7h7.6v2h-7.6z" fill="#c8c8aa" stroke="#800000" stroke-width=".4"/>
<path d="M33.1 205.7h2.5M43.2 205.7h2.6" fill="none" stroke="#800000" stroke-width=".4"/>
<path d="M48 205.3l.3-.1-.5 .5zM48.3 205.2l.3 .1 .2 .4zM48.8 205.7l-.2 .4-.3 .1zM47.8 205.7l.5 .5-.4-.2z" fill="#004000" stroke="#004000" stroke-width=".4"/>
<path d="M48.3 205.2l.5 .5-.5 .5-.5-.5z" fill="#004000"/>
<path d="M164 147.3h2.1v7.6h-2.1z" fill="#c8c8aa" stroke="#800000" stroke-width=".4"/>
<path d="M165.1 144.8v2.5M165.1 154.9v2.6" fill="none" stroke="#800000" stroke-width=".4"/>
<path d="M154.5 159.7l.4-.2-.5 .5zM154.9 159.5l.3 .1 .2 .4zM155.4 160l-.1 .3-.4 .2zM154.4 160l.5 .5-.3-.1z" fill="#004000" stroke="#004000" stroke-width=".4"/>
<path d="M154.4 160l.5-.5 .5 .5-.5 .5z" fill="#004000"/>
<path d="M197.8 174.8l.3-.1-.5 .5zM198.1 174.7l.4 .2 .1 .3zM198.1 175.7l.5-.5-.2 .4zM197.6 175.2l.5 .5-.3-.1z" fill="#004000" stroke="#004000" stroke-width=".4"/>
<path d="M198.1 174.7l.5 .5-.5 .5-.5-.5z" fill="#004000"/>
<path d="M177.5 174.8l.3-.1-.5 .5zM177.8 174.7l.4 .2 .1 .3zM178.3 175.2l-.2 .4-.3 .1zM177.3 175.2l.5 .5-.3-.1z" fill="#004000" stroke="#004000" stroke-width=".4"/>
<path d="M177.8 174.7l.5 .5-.5 .5-.5-.5z" fill="#004000"/>
<path d="M197.7 208l.4-.2-.5 .5zM198.1 207.8l.3 .1 .2 .4zM198.6 208.3l-.1 .3-.4 .2zM197.6 208.3l.5 .5-.4-.2z" fill="#004000" stroke="#004000" stroke-width=".4"/>
<path d="M197.6 208.3l.5-.5 .5 .5-.5 .5z" fill="#004000"/>
<path d="M177.5 207.9l.3-.1-.5 .5zM177.8 207.8l.4 .2 .1 .3zM178.3 208.3l-.1 .3-.4 .2zM177.3 208.3l.5 .5-.4-.2z" fill="#004000" stroke="#004000" stroke-width=".4"/>
<path d="M177.3 208.3l.5-.5 .5 .5-.5 .5z" fill="#004000"/>
<g font-size="2.8">
<text x="71.1" y="25.5">R20</text>
<text x="76" y="37.1">U4</text>
<text x="192.8" y="38.6">FB1</text>
<text x="225.8" y="44.7">BP1</text>
<text x="241" y="44.7">BP2</text>
<text x="256.3" y="44.7">BP3</text>
<text x="271.5" y="44.7">BP4</text>
<text x="59.9" y="53.5">C9</text>
<text x="142.1" y="52.3">J1</text>
<text x="214.8" y="50.9">PF1</text>
<text x="214.8" y="71.2">PF2</text>
<text x="225.8" y="70.1">BP5</text>
<text x="241" y="70.1">BP6</text>
<text x="256.3" y="70.1">BP7</text>
<text x="271.5" y="70.1">BP8</text>
<text x="192.8" y="79.2">FB2</text>
<text x="71.4" y="89.1">U5:A</text>
<text x="71" y="122.4">R22</text>
<text x="43" y="137.7">R21</text>
<text x="71.4" y="137.4">U5:B</text>
<text x="139.5" y="138.7">C4</text>
<text x="142.1" y="145.2">R8</text>
<text x="167.5" y="149.9">R24</text>
<text x="142.5" y="155.1">U2:B</text>
<text x="294.5" y="152.4">OFFSET1</text>
<text x="225.8" y="158.9">C1</text>
<text x="251.2" y="160.4">R18</text>
<text x="104" y="166.5">C3</text>
<text x="182.8" y="162.6">R2</text>
<text x="216.1" y="165.2">U2:A</text>
<text x="251.2" y="170.6">R5</text>
<text x="58.3" y="179.2">C5</text>
<text x="116.8" y="177.8">R7</text>
<text x="152.2" y="179.2">U1</text>
<text x="101.4" y="185.8">R6</text>
<text x="200.4" y="185.8">R3</text>
<text x="218.2" y="184.3">C2</text>
<text x="53.2" y="190.9">R9</text>
<text x="35.4" y="203.6">R23</text>
<text x="56.1" y="200.8">U3:A</text>
<text x="294.5" y="198.1">OFFSET2</text>
<text x="251.2" y="206.1">R19</text>
<text x="101.4" y="211.2">R10</text>
<text x="202.9" y="211.2">R14</text>
<text x="223.3" y="212.2">C7</text>
<text x="116.8" y="221">R11</text>
<text x="182.8" y="221">R13</text>
<text x="104" y="227.5">C6</text>
<text x="202.1" y="224.9">U3:B</text>
<text x="154.7" y="237.6">C8</text>
<text x="251.2" y="249.3">R16</text>
</g>
<g font-size="1.8">
<text x="66.1" y="8.3">+12</text>
<text x="71.1" y="28.3">820R</text>
<text x="220.9" y="31.1">+12</text>
<text x="72.7" y="40.1">2</text>
<text x="88.9" y="45.2">1</text>
<text x="192.8" y="43.7">0R</text>
<text x="72.7" y="52.8">3</text>
<text x="214.8" y="53.7">10uF</text>
<text x="225.8" y="52.9">100nF</text>
<text x="241" y="52.9">100nF</text>
<text x="256.3" y="52.9">100nF</text>
<text x="271.5" y="52.9">100nF</text>
<text x="59.9" y="56.3">10nF</text>
<text x="76" y="58">LM4040-5</text>
<text x="149.9" y="57.9">3</text>
<text x="149.9" y="55.3">4</text>
<text x="149.9" y="63">1</text>
<text x="149.9" y="60.4">2</text>
<text x="142.1" y="68.1">SIL-156-04</text>
<text x="63.5" y="74.3">+12</text>
<text x="81.3" y="74.3">+5</text>
<text x="214.8" y="74.1">10uF</text>
<text x="225.8" y="78.3">100nF</text>
<text x="241" y="78.3">100nF</text>
<text x="256.3" y="78.3">100nF</text>
<text x="271.5" y="78.3">100nF</text>
<text x="65.5" y="86.4" transform="rotate(-90 65.5 86.4)">8</text>
<text x="192.8" y="84.4">0R</text>
<text x="60" y="90.9">3</text>
<text x="60" y="96">2</text>
<text x="76.2" y="93.4">1</text>
<text x="223.5" y="92.1">-12</text>
<text x="73.9" y="97.3">LF353</text>
<text x="65.5" y="102.7" transform="rotate(-90 65.5 102.7)">4</text>
<text x="81.3" y="112.4">-5</text>
<text x="63.5" y="117.5">-12</text>
<text x="63.5" y="122.6">-12</text>
<text x="71" y="127.5">10K</text>
<text x="65.5" y="134.7" transform="rotate(-90 65.5 134.7)">4</text>
<text x="134.7" y="137.8">-12</text>
<text x="165.7" y="136" transform="rotate(-90 165.7 136)">Out1</text>
<text x="43" y="142.8">10K</text>
<text x="60" y="139.2">6</text>
<text x="76.2" y="141.7">7</text>
<text x="144.6" y="139.2">100pF</text>
<text x="60" y="144.2">5</text>
<text x="71.4" y="145.6">LF353</text>
<text x="172.7" y="145.4">+12</text>
<text x="177.8" y="145.4">-5</text>
<text x="210.8" y="145.4">-12</text>
<text x="289.5" y="145.4">+5</text>
<text x="65.5" y="150.8" transform="rotate(-90 65.5 150.8)">8</text>
<text x="136.6" y="152.4" transform="rotate(-90 136.6 152.4)">4</text>
<text x="142.1" y="150.3">20K</text>
<text x="167.5" y="152.7">100R</text>
<text x="291.5" y="154.9" transform="rotate(-90 291.5 154.9)">3</text>
<text x="294.5" y="155.2">100K</text>
<text x="131.1" y="161.9">5</text>
<text x="131.1" y="156.9">6</text>
<text x="147.4" y="159.4">7</text>
<text x="63.5" y="163.1">+12</text>
<text x="145" y="163.3">OPA2134UA</text>
<text x="182.8" y="165.4">100K</text>
<text x="212.7" y="167.6" transform="rotate(-90 212.7 167.6)">4</text>
<text x="225.8" y="167.1">100pF</text>
<text x="251.2" y="165.5">100K</text>
<text x="286" y="164.3">2</text>
<text x="63.5" y="173.3">-12</text>
<text x="136.6" y="168.6" transform="rotate(-90 136.6 168.6)">8</text>
<text x="218.4" y="172.1">2</text>
<text x="275.5" y="173.3">CV1</text>
<text x="291.5" y="171.2" transform="rotate(-90 291.5 171.2)">1</text>
<text x="104" y="174.7">1200pF</text>
<text x="202.2" y="174.6">1</text>
<text x="218.4" y="177.2">3</text>
<text x="251.2" y="175.7">100K</text>
<text x="116.8" y="180.6">220R</text>
<text x="134.7" y="180.9">+12</text>
<text x="148.9" y="182.3">1</text>
<text x="153.6" y="183.5">MODE</text>
<text x="164.1" y="183.5">+V</text>
<text x="170.1" y="184.7">16</text>
<text x="195.7" y="181">OPA2134UA</text>
<text x="212.7" y="183.9" transform="rotate(-90 212.7 183.9)">8</text>
<text x="58.3" y="187.4">100pF</text>
<text x="85.2" y="188.5">In1</text>
<text x="101.4" y="190.9">20K</text>
<text x="148.9" y="187.3">2</text>
<text x="153.6" y="188.5">IN1</text>
<text x="163.6" y="188.5">IN4</text>
<text x="170.1" y="189.7">15</text>
<text x="200.4" y="190.9">220R</text>
<text x="289.5" y="191.1">+5</text>
<text x="53.2" y="196">20K</text>
<text x="148.9" y="192.4">3</text>
<text x="148.9" y="197.5">4</text>
<text x="153.6" y="193.6">CV1</text>
<text x="162.9" y="193.6">CV4</text>
<text x="170.1" y="194.8">14</text>
<text x="210.8" y="196.2">+12</text>
<text x="218.2" y="192.5">1200pF</text>
<text x="65.5" y="198.1" transform="rotate(-90 65.5 198.1)">4</text>
<text x="71.2" y="202.6">2</text>
<text x="148.9" y="202.6">5</text>
<text x="153.6" y="198.7">OUT1</text>
<text x="153.6" y="203.8">OUT2</text>
<text x="161.6" y="198.7">OUT4</text>
<text x="161.6" y="203.8">OUT3</text>
<text x="170.1" y="199.9">13</text>
<text x="291.5" y="200.6" transform="rotate(-90 291.5 200.6)">3</text>
<text x="294.5" y="201">100K</text>
<text x="20.4" y="206.3">Out2</text>
<text x="35.4" y="208.7">100R</text>
<text x="54.9" y="205.1">1</text>
<text x="71.2" y="207.7">3</text>
<text x="148.9" y="207.7">6</text>
<text x="153.6" y="208.9">CV2</text>
<text x="162.9" y="208.9">CV3</text>
<text x="170.1" y="205">12</text>
<text x="51.1" y="211.5">OPA2134UA</text>
<text x="65.5" y="214.3" transform="rotate(-90 65.5 214.3)">8</text>
<text x="85.2" y="213.9">In2</text>
<text x="148.9" y="212.7">7</text>
<text x="153.6" y="213.9">IN2</text>
<text x="163.6" y="213.9">IN3</text>
<text x="170.1" y="210.1">11</text>
<text x="170.1" y="215.1">10</text>
<text x="213.1" y="210.3">100pF</text>
<text x="239.3" y="212.4" transform="rotate(-90 239.3 212.4)">-5</text>
<text x="251.2" y="211.3">100K</text>
<text x="286" y="210.1">2</text>
<text x="101.4" y="216.3">20K</text>
<text x="148.9" y="217.8">8</text>
<text x="153.6" y="219">GND</text>
<text x="164.5" y="219">-V</text>
<text x="170.1" y="220.2">9</text>
<text x="197.5" y="221" transform="rotate(-90 197.5 221)">7</text>
<text x="202.9" y="216.3">100K</text>
<text x="291.5" y="216.9" transform="rotate(-90 291.5 216.9)">1</text>
<text x="63.5" y="226.6">+12</text>
<text x="116.8" y="223.8">220R</text>
<text x="152.2" y="223">J2164</text>
<text x="182.8" y="223.8">220R</text>
<text x="155.5" y="233.7" transform="rotate(-90 155.5 233.7)">+12</text>
<text x="189.5" y="230.5">8</text>
<text x="205.7" y="230.5">4</text>
<text x="219" y="231.1" transform="rotate(-90 219 231.1)">-12</text>
<text x="104" y="235.7">1200pF</text>
<text x="194.9" y="237.2" transform="rotate(-90 194.9 237.2)">5</text>
<text x="200" y="237.2" transform="rotate(-90 200 237.2)">6</text>
<text x="204.6" y="238.2">OPA2134UA</text>
<text x="154.7" y="245.8">1200pF</text>
<text x="275.5" y="252">CV2</text>
<text x="251.2" y="254.4">100K</text>
<text x="172.7" y="282.5">-12</text>
</g>
<g font-size="1.4" fill="#c00000">
<text x="291.7" y="161.1" transform="rotate(90 291.7 161.1)">50%</text>
<text x="291.7" y="206.9" transform="rotate(90 291.7 206.9)">50%</text>
</g>
</svg>
